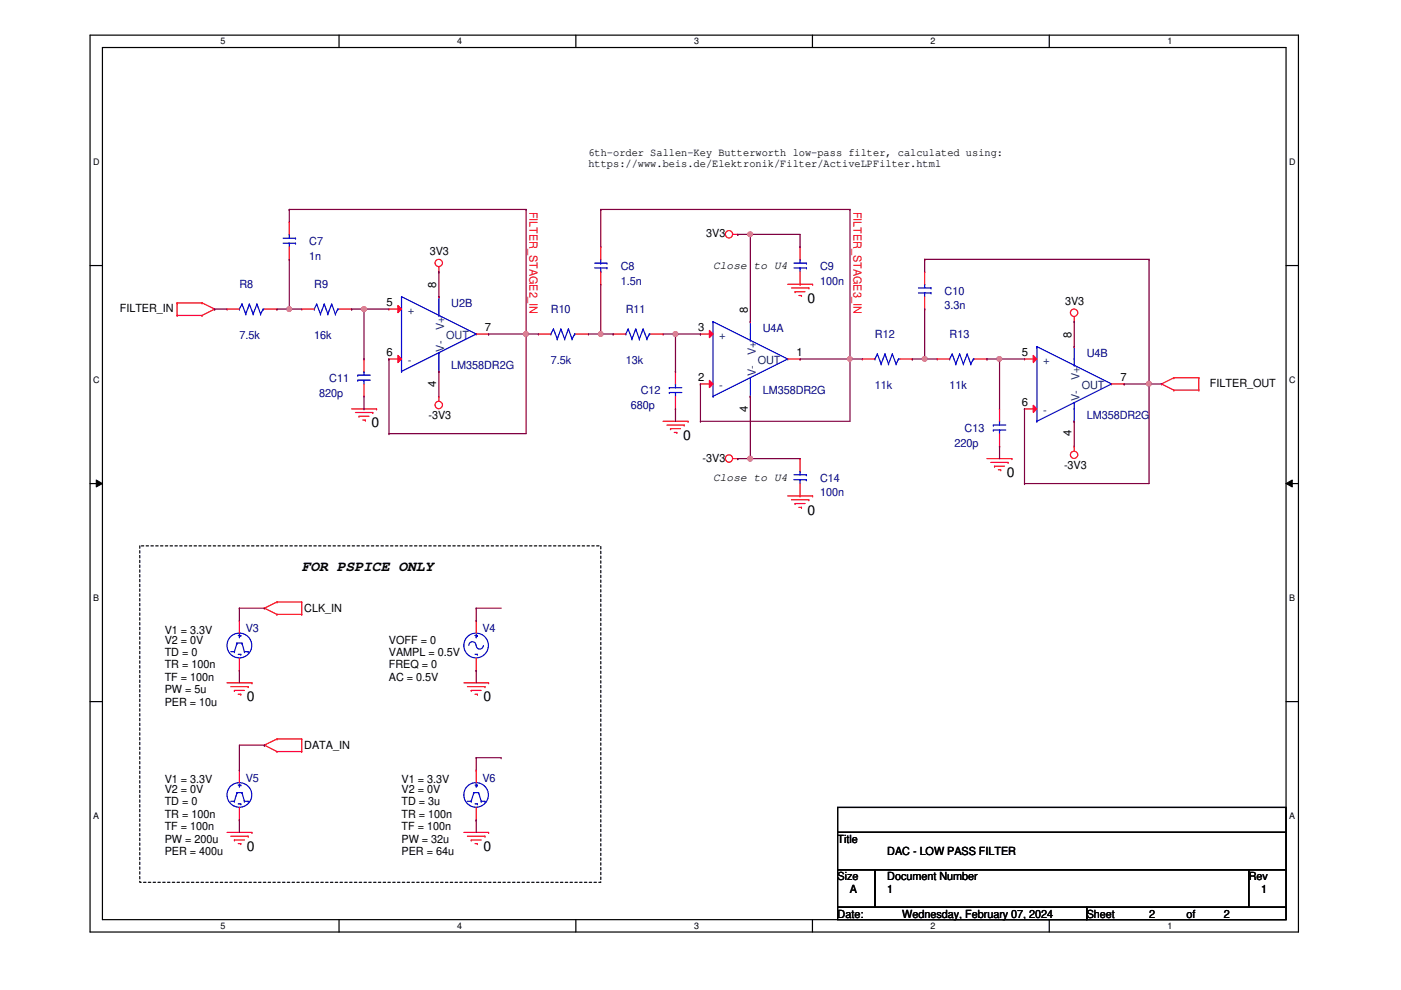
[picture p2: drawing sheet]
<svg xmlns="http://www.w3.org/2000/svg" width="297mm" height="210mm" viewBox="0 0 297 210" stroke-linecap="round" stroke-linejoin="round" font-family="sans-serif">
<path d="M19.1 7.5h256.2v190.1h-256.2zM21.7 10.1h251v184.9h-251z" fill="none" stroke="#000" stroke-width=".25"/>
<g fill="#fff">
<path d="M46.8 7.7h1v2.1h-1z"/>
<path d="M46.8 195.2h1v2.2h-1z"/>
</g>
<path d="M71.9 7.5v2.6M71.9 195v2.6" fill="none" stroke="#000" stroke-width=".25"/>
<g fill="#fff">
<path d="M96.9 7.7h1.1v2.1h-1.1z"/>
<path d="M96.9 195.2h1.1v2.2h-1.1z"/>
</g>
<path d="M122.1 7.5v2.6M122.1 195v2.6" fill="none" stroke="#000" stroke-width=".25"/>
<g fill="#fff">
<path d="M147.2 7.7h1v2.1h-1z"/>
<path d="M147.2 195.2h1v2.2h-1z"/>
</g>
<path d="M172.3 7.5v2.6M172.3 195v2.6" fill="none" stroke="#000" stroke-width=".25"/>
<g fill="#fff">
<path d="M197.3 7.7h1v2.1h-1z"/>
<path d="M197.3 195.2h1v2.2h-1z"/>
</g>
<path d="M222.5 7.5v2.6M222.5 195v2.6" fill="none" stroke="#000" stroke-width=".25"/>
<g fill="#fff">
<path d="M247.5 7.7h1v2.1h-1z"/>
<path d="M247.5 195.2h1v2.2h-1z"/>
<path d="M19.8 33.2h1.3v2.1h-1.3z"/>
<path d="M273.3 33.2h1.4v2.1h-1.4z"/>
<path d="M19.8 79.4h1.3v2.1h-1.3z"/>
<path d="M273.3 79.4h1.4v2.1h-1.4z"/>
</g>
<path d="M19.1 56.3h2.6M272.7 56.3h2.6" fill="none" stroke="#000" stroke-width=".25"/>
<g fill="#fff">
<path d="M19.8 125.6h1.2v2.2h-1.2z"/>
<path d="M273.3 125.6h1.3v2.2h-1.3z"/>
</g>
<path d="M19.1 102.5h2.6M272.7 102.5h2.6" fill="none" stroke="#000" stroke-width=".25"/>
<path d="M20.4 101.8l1.3 .7-1.3 .8zM272.7 102.5l1.3-.7v1.5z" fill="#000"/>
<path d="M20.4 101.8l1.3 .7-1.3 .8zM272.7 102.5l1.3-.7v1.5z" fill="none" stroke="#000" stroke-width=".21"/>
<g fill="#fff">
<path d="M19.8 171.9h1.2v2.1h-1.2z"/>
<path d="M273.3 171.9h1.3v2.1h-1.3z"/>
</g>
<path d="M19.1 148.8h2.6M272.7 148.8h2.6M177.6 171.2h95.1v5.3h-95.1zM177.6 176.5h95.1v7.9h-95.1zM177.6 184.4h7.9v8h-7.9zM177.6 192.4h52.8v2.6h-52.8zM185.5 184.4h79.3v8h-79.3zM230.4 192.4h42.3v2.6h-42.3zM264.8 184.4h7.9v8h-7.9z" fill="none" stroke="#000" stroke-width=".25"/>
<path d="M29.6 115.7h97.8v71.4h-97.8z" fill="none" stroke="#000" stroke-width=".25" stroke-dasharray=".5 .5"/>
<g fill="none" stroke="#f00" stroke-width=".25">
<path d="M93 57.6h.1M93 56.6v1M155.4 49.7h1M156.4 49.7h.1M37.5 66.9h.1M37.5 64.2h.1M37.5 66.9h5.3M37.5 64.2v2.7M37.5 64.2h5.3M42.8 66.9h.1M42.8 64.2h.1M42.8 64.2l2.7 1.3"/>
<path d="M45.5 65.5h.1M45.5 65.5l-2.7 1.4M48.1 65.5h.1M48.1 65.5h2.7M56 65.5h2.7M58.7 65.5h.1M77.2 76.1h.1M77.2 76.1v2.6M114.2 70.8h.1M114.2 70.8h2.6M122.1 70.8h2.7M124.8 70.8h.1"/>
<path d="M167 60.3h5.3M167.8 61h3.7M168.6 61.8h.1M168.6 61.8h2.1M169.4 62.7h.5M169.9 62.7h.1M171.5 61h.1M172.3 60.3h.1M227.8 68.2h.1M227.8 67.1v1.1M74.5 86.7h5.3M75.4 87.5h3.6"/>
<path d="M76.1 88.3h.1M76.1 88.3h2.1M76.9 89.1h.6M77.2 84h.1M77.2 81.4v2.6M77.5 89.1h.1M79 87.5h.1M79.8 86.7h.1M93 84h.1M93 84v1.1M140.6 89.3h5.3M141.4 90.1h3.7"/>
<path d="M142.2 90.9h.1M142.2 90.9h2.1M143 91.7h.5M143.5 91.7h.1M145.1 90.1h.1M145.9 89.3h.1M155.4 97.2h1M156.4 97.2h.1M209.3 97.2h5.2M210.1 98h3.6M210.9 98.8h.1M210.9 98.8h2.1"/>
<path d="M211.7 99.6h.5M212.2 99.6h.1M213.7 98h.1M214.5 97.2h.1M227.8 94.6h.1M227.8 94.6v1.1M246.3 81.4h.1M246.3 81.4l2.6 1.3M248.9 80.1h.1M248.9 82.7h.1M248.9 80.1l-2.6 1.3M248.9 80.1h5.3"/>
<path d="M248.9 82.7h5.3M254.2 80.1h.1M254.2 82.7h.1M254.2 80.1v2.6M167 105.2h5.3M167.8 106h3.7M168.6 106.8h.1M168.6 106.8h2.1M169.4 107.6h.5M169.9 107.6h.1M171.5 106h.1M172.3 105.2h.1"/>
<path d="M56 128.9h.1M56 128.9l2.7 1.4M58.7 127.6h.1M58.7 130.3h.1M58.7 127.6l-2.7 1.3M58.7 127.6h5.3M58.7 130.3h5.3M64 127.6h.1M64 130.3h.1M64 127.6v2.7M101 131.6h.1M101 131.6v2.6"/>
<path d="M101 139.5v2.7M48.1 144.8h5.3M48.9 145.6h3.7M49.7 146.4h.1M49.7 146.4h2.1M50.5 147.2h.6M51.1 147.2h.1M52.6 145.6h.1M53.4 144.8h.1M56 158h.1M56 158l2.7 1.3M58.7 156.7h.1"/>
<path d="M58.7 159.3h.1M58.7 156.7l-2.7 1.3M58.7 156.7h5.3M58.7 159.3h5.3M64 156.7h.1M64 159.3h.1M64 156.7v2.6M98.3 144.8h5.3M99.1 145.6h3.7M99.9 146.4h.1M99.9 146.4h2.1M100.7 147.2h.5"/>
<path d="M101 142.2h.1M101.2 147.2h.1M102.8 145.6h.1M103.6 144.8h.1M48.1 176.5h5.3M48.9 177.3h3.7M49.7 178.1h.1M49.7 178.1h2.1M50.5 178.9h.6M50.8 163.3h.1M50.8 173.9h.1M50.8 163.3v2.6"/>
<path d="M50.8 171.2v2.7M51.1 178.9h.1M52.6 177.3h.1M53.4 176.5h.1M98.3 176.5h5.3M99.1 177.3h3.7M99.9 178.1h.1M99.9 178.1h2.1M100.7 178.9h.5M101 163.3h.1M101 173.9h.1M101 163.3v2.6"/>
<path d="M101 171.2v2.7M101.2 178.9h.1M102.8 177.3h.1M103.6 176.5h.1"/>
<circle cx="93" cy="55.8" r=".77"/>
<circle cx="154.6" cy="49.7" r=".77"/>
<circle cx="227.7" cy="66.3" r=".78"/>
<circle cx="93" cy="85.9" r=".78"/>
<circle cx="154.6" cy="97.2" r=".77"/>
<circle cx="227.7" cy="96.4" r=".77"/>
</g>
<g fill="none" stroke="#00f" stroke-width=".25">
<path d="M50.8 65.5h.1M51.3 64.5h.1M51.3 64.5l.8 2.1M51.3 64.5l-.5 1M52.1 66.6h.1M52.9 64.5h.1M52.9 64.5l.8 2.1M52.9 64.5l-.8 2.1M53.7 66.6h.1M54.5 64.5h.1M54.5 64.5l.7 2.1M54.5 64.5l-.8 2.1"/>
<path d="M55.2 66.6h.1M55.8 65.5h.1M55.8 65.5l-.6 1.1M55.8 65.5h.2M75.9 79.5h.1M75.9 79.5h2.6M77.2 78.7h.1M77.2 78.7v.8M85.1 62.9h.1M85.1 78.7h.1M85.1 62.9l15.9 7.9M85.1 62.9v15.8"/>
<path d="M93 66.9h.1M93 74.8h.1M93 62.9h.1M93 78.7h.1M93 62.9v4M93 74.8v3.9M101 70.8h.1M101 70.8l-15.9 7.9M116.8 70.8h.1M117.3 69.8h.1M117.3 69.8l.9 2.1M117.3 69.8l-.5 1"/>
<path d="M118.2 71.9h.1M118.9 69.8h.1M118.9 69.8l.8 2.1M118.9 69.8l-.7 2.1M119.7 71.9h.1M120.5 69.8h.1M120.5 69.8l.8 2.1M120.5 69.8l-.8 2.1M121.3 71.9h.1M121.8 70.8h.1M121.8 70.8l-.5 1.1M121.8 70.8h.3"/>
<path d="M75.9 80.6h.1M75.9 80.6h2.6M77.2 80.6h.1M77.2 80.6v.8M99.4 136.9a.76 .76 0 0 1 .8-.8 .76 .76 0 0 1 .7 .8M100.7 138.7h.5M100.7 134.7h.5M101 136.9a.76 .76 0 0 0 .7 .7 .76 .76 0 0 0 .8-.7M101 135h.1M101 134.5v.5M101.2 138.7h.1M101.2 134.7h.1"/>
<path d="M48.9 169.9h.8M49.7 169.9h.1M50.2 168.1h.1M50.2 168.1l-.5 1.8M50.2 168.1h1.1M50.5 170.4h.6M50.5 166.5h.6M50.8 166.7h.1M50.8 166.2v.5M51.1 170.4h.1M51.1 166.5h.1M51.3 168.1h.1"/>
<path d="M51.3 168.1l.5 1.8M51.8 169.9h.1M51.8 169.9h.8M52.6 169.9h.1M99.1 169.9h.8M99.9 169.9h.1M100.5 168.1h.1M100.5 168.1h1M100.5 168.1l-.6 1.8M100.7 170.4h.5M100.7 166.5h.5M101 166.7h.1"/>
<path d="M101 166.2v.5M101.2 170.4h.1M101.2 166.5h.1M101.5 168.1h.1M101.5 168.1l.5 1.8M102 169.9h.1M102 169.9h.8M102.8 169.9h.1"/>
<circle cx="100.9" cy="136.9" r="2.62"/>
<circle cx="50.8" cy="168.5" r="2.62"/>
<circle cx="100.9" cy="168.5" r="2.61"/>
</g>
<path d="M84.4 64.8l.7 .7-.7 .8z" fill="#f00"/>
<path d="M82.5 65.5h.1M82.5 65.5h2.6M84.4 64.8l.7 .7-.7 .8z" fill="none" stroke="#f00" stroke-width=".25"/>
<path d="M84.4 75.4l.7 .7-.7 .8z" fill="#f00"/>
<g fill="none" stroke="#f00" stroke-width=".25">
<path d="M127.4 52.3h.1M127.4 52.3v2.7M127.4 57.6v2.7M169.6 52.3h.1M169.6 52.3v2.7M169.6 57.6v2.7M196 57.6h.1M196 57.6v2.7M64 65.5h.1M64 65.5h2.6M71.9 65.5h2.6M74.5 65.5h.1"/>
<path d="M82.5 76.1h.1M82.5 76.1h2.6M84.4 75.4l.7 .7-.7 .8zM93 62.9h.1M93 78.7h.1M101 70.8h2.6M103.6 70.8h.1M127.4 60.3h.1M169.6 60.3h.1M182.8 76.1h.1M182.8 76.1h2.7M190.8 76.1h2.6"/>
<path d="M193.4 76.1h.1M196 65.5h.1M196 62.9v2.6M211.9 94.6h.1M211.9 86.7h.1M211.9 86.7v2.6M211.9 91.9v2.7"/>
</g>
<g fill="none" stroke="#00f" stroke-width=".25">
<path d="M126.1 55.8h2.6M126.1 56.8h2.6M127.4 57.6h.1M127.4 55.8h.1M127.4 55v.8M127.4 56.8v.8M128.7 55.8h.1M128.7 56.8h.1M168.3 55.8h2.7M168.3 56.8h2.7M169.6 55h.1M169.6 56.8h.1"/>
<path d="M169.6 55v.8M169.6 56.8v.8M171 56.8h.1M171 55.8h.1M66.6 65.5h.1M67.1 64.5h.1M67.1 64.5l.8 2.1M67.1 64.5l-.5 1M67.9 66.6h.1M68.7 64.5h.1M68.7 64.5l.8 2.1M68.7 64.5l-.8 2.1"/>
<path d="M69.5 66.6h.1M70.3 64.5h.1M70.3 64.5l.8 2.1M70.3 64.5l-.8 2.1M71.1 66.6h.1M71.6 65.5h.1M71.6 65.5l-.5 1.1M71.6 65.5h.3M185.5 76.1h.1M186 75.1h.1M186 75.1l.8 2.1M186 75.1l-.5 1"/>
<path d="M186.8 77.2h.1M187.6 75.1h.1M187.6 75.1l.8 2.1M187.6 75.1l-.8 2.1M188.4 77.2h.1M189.2 75.1h.1M189.2 75.1l.8 2.1M189.2 75.1l-.8 2.1M190 77.2h.1M190.5 76.1h.1M190.5 76.1l-.5 1.1M190.5 76.1h.3"/>
<path d="M194.7 62.1h2.7M194.7 61h2.7M196 60.3h.1M196 62.1h.1M196 60.3v.7M196 62.1v.8M197.4 62.1h.1M197.4 61h.1M219.8 73.5h.1M219.8 73.5l15.9 7.9M219.8 73.5v15.8M227.8 77.4h.1"/>
<path d="M227.8 73.5h.1M227.8 73.5v3.9M210.6 91.2h.1M210.6 90.1h.1M210.6 91.2h2.6M210.6 90.1h2.6M211.9 89.3h.1M211.9 91.2h.1M211.9 89.3v.8M211.9 91.2v.7M219.8 89.3h.1M227.8 85.3h.1"/>
<path d="M227.8 89.3h.1M227.8 85.3v4M235.7 81.4h.1M235.7 81.4l-15.9 7.9"/>
</g>
<path d="M219.1 75.4l.7 .7-.7 .8z" fill="#f00"/>
<path d="M217.2 76.1h.1M217.2 76.1h2.6M219.1 75.4l.7 .7-.7 .8z" fill="none" stroke="#f00" stroke-width=".25"/>
<path d="M219.1 85.9l.7 .8-.7 .8z" fill="#f00"/>
<g fill="none" stroke="#f00" stroke-width=".25">
<path d="M61.3 55h.1M61.3 47.1h.1M61.3 47.1v2.6M61.3 52.3v2.7M143.2 78.7h.1M143.2 78.7v2.7M198.7 76.1h.1M198.7 76.1h2.6M206.6 76.1h2.7M209.3 76.1h.1M227.8 73.5h.1M143.2 86.7h.1"/>
<path d="M143.2 84v2.7M169.6 97.2h.1M169.6 97.2v2.7M217.2 86.7h.1M217.2 86.7h2.6M219.1 85.9l.7 .8-.7 .8zM227.8 89.3h.1M235.7 81.4h2.6M238.3 81.4h.1M169.6 105.2h.1M169.6 102.5v2.7M50.8 131.6h.1"/>
<path d="M50.8 131.6v2.6M50.8 139.5v2.7M50.8 142.2h.1"/>
</g>
<g fill="none" stroke="#00f" stroke-width=".25">
<path d="M60 51.6h2.7M60 50.5h2.7M61.3 49.7h.1M61.3 51.6h.1M61.3 49.7v.8M61.3 51.6v.7M62.7 51.6h.1M62.7 50.5h.1M151.2 68.2h.1M151.2 68.2l15.8 7.9M151.2 68.2v15.8M159.1 72.1h.1"/>
<path d="M159.1 68.2h.1M159.1 68.2v3.9M167 76.1h.1M167 76.1l-15.8 7.9M201.3 76.1h.1M201.9 75.1h.1M201.9 75.1l.7 2.1M201.9 75.1l-.6 1M202.6 77.2h.1M203.5 75.1h.1M203.5 75.1l.8 2.1M203.5 75.1l-.9 2.1"/>
<path d="M204.3 77.2h.1M205.1 75.1h.1M205.1 75.1l.7 2.1M205.1 75.1l-.8 2.1M205.8 77.2h.1M206.4 76.1h.1M206.4 76.1l-.6 1.1M206.4 76.1h.2M141.9 83.2h.1M141.9 82.2h.1M141.9 83.2h2.7M141.9 82.2h2.7"/>
<path d="M143.2 81.4h.1M143.2 83.2h.1M143.2 81.4v.8M143.2 83.2v.8M151.2 84h.1M159.1 80.1h.1M159.1 84h.1M159.1 80.1v3.9M169.6 99.9h.1M169.6 99.9v.8M168.3 101.7h2.7M168.3 100.7h2.7"/>
<path d="M169.6 101.7h.1M169.6 101.7v.8M171 101.7h.1M171 100.7h.1M48.9 138.2h.8M49.7 138.2h.1M50.2 136.4h.1M50.2 136.4l-.5 1.8M50.2 136.4h1.1M50.5 138.7h.6M50.5 134.7h.6M50.8 135h.1"/>
<path d="M50.8 134.5v.5M51.1 138.7h.1M51.1 134.7h.1M51.3 136.4h.1M51.3 136.4l.5 1.8M51.8 138.2h.1M51.8 138.2h.8M52.6 138.2h.1"/>
<circle cx="50.8" cy="136.9" r="2.63"/>
</g>
<path d="M150.4 70.1l.8 .7-.8 .8z" fill="#f00"/>
<path d="M148.5 70.8h.1M148.5 70.8h2.7M150.4 70.1l.8 .7-.8 .8z" fill="none" stroke="#f00" stroke-width=".25"/>
<path d="M150.4 80.6l.8 .8-.8 .8z" fill="#f00"/>
<path d="M130 70.8h.1M130 70.8h2.7M138 70.8h2.6M140.6 70.8h.1M159.1 68.2h.1M167 76.1h2.6M169.6 76.1h.1M148.5 81.4h.1M148.5 81.4h2.7M150.4 80.6l.8 .8-.8 .8zM159.1 84h.1" fill="none" stroke="#f00" stroke-width=".25"/>
<g fill="none" stroke="#00f" stroke-width=".25">
<path d="M132.7 70.8h.1M133.2 69.8h.1M133.2 69.8l.8 2.1M133.2 69.8l-.5 1M134 71.9h.1M134.8 69.8h.1M134.8 69.8l.8 2.1M134.8 69.8l-.8 2.1M135.6 71.9h.1M136.4 69.8h.1M136.4 69.8l.8 2.1M136.4 69.8l-.8 2.1"/>
<path d="M137.2 71.9h.1M137.7 70.8h.1M137.7 70.8l-.5 1.1M137.7 70.8h.3"/>
</g>
<g fill="none" stroke="#800040" stroke-width=".25">
<path d="M180.2 44.4h.1M180.2 44.4v44.9h-31.7M169.6 76.1h.1M169.6 76.1h10.6M180.2 76.1h.1M148.5 81.4h.1M148.5 89.3h.1M148.5 81.4v7.9M159.1 84h.1M159.1 84v13.2M227.8 89.3h.1M227.8 89.3v5.3"/>
<path d="M50.8 128.9h.1M50.8 128.9v2.7M50.8 128.9h5.2M101 128.9h.1M101 128.9h5.3M50.8 142.2h.1M50.8 142.2v2.6M50.8 158v5.3M101 142.2h.1M101 142.2v2.6M50.8 163.3h.1M50.8 173.9h.1"/>
<path d="M50.8 173.9v2.6"/>
</g>
<circle cx="180.2" cy="76.1" r=".49" fill="#f0f"/>
<circle cx="180.2" cy="76.1" r=".49" fill="none" stroke="#f0f" stroke-width=".25"/>
<g fill="none" stroke="#800040" stroke-width=".25">
<path d="M127.4 44.4h.1M127.4 44.4h52.8M196 55h.1M196 55v2.6M196 55h47.6M243.6 55h.1M243.6 55v26.4M180.2 76.1h.1M180.2 76.1h2.6M196 65.5h.1M196 65.5v10.6M211.9 76.1h.1"/>
<path d="M211.9 76.1v10.6"/>
</g>
<circle cx="243.6" cy="81.4" r=".51" fill="#f0f"/>
<circle cx="243.6" cy="81.4" r=".51" fill="none" stroke="#f0f" stroke-width=".25"/>
<path d="M61.3 55h.1M61.3 55v10.5M217.2 86.7h.1M217.2 86.7v15.8M238.3 81.4h.1M238.3 81.4h8M243.6 81.4h.1M243.6 81.4v21.1h-26.4M217.2 102.5h.1" fill="none" stroke="#800040" stroke-width=".25"/>
<circle cx="61.3" cy="65.5" r=".5" fill="#f0f"/>
<circle cx="61.3" cy="65.5" r=".5" fill="none" stroke="#f0f" stroke-width=".25"/>
<path d="M61.3 44.4h.1M61.3 44.4h50.2M111.5 44.4h.1M111.5 44.4v26.4" fill="none" stroke="#800040" stroke-width=".25"/>
<circle cx="111.5" cy="70.8" r=".51" fill="#f0f"/>
<circle cx="111.5" cy="70.8" r=".51" fill="none" stroke="#f0f" stroke-width=".25"/>
<g fill="none" stroke="#800040" stroke-width=".25">
<path d="M93 57.6h.1M93 57.6v5.3M74.5 65.5h.1M74.5 65.5h2.7M82.5 76.1h.1M82.5 76.1v15.8M93 78.7h.1M93 78.7v5.3M103.6 70.8h.1M103.6 70.8h10.6M111.5 70.8h.1M111.5 70.8v21.1h-29"/>
<path d="M140.6 70.8h2.6M143.2 70.8h.1M209.3 76.1h.1M209.3 76.1h2.6M82.5 91.9h.1"/>
</g>
<circle cx="143.2" cy="70.8" r=".51" fill="#f0f"/>
<circle cx="143.2" cy="70.8" r=".51" fill="none" stroke="#f0f" stroke-width=".25"/>
<path d="M193.4 76.1h.1M193.4 76.1h2.6M143.2 86.7h.1M143.2 86.7v2.6M211.9 94.6h.1M211.9 94.6v2.6" fill="none" stroke="#800040" stroke-width=".25"/>
<circle cx="196.1" cy="76.1" r=".5" fill="#f0f"/>
<circle cx="196.1" cy="76.1" r=".5" fill="none" stroke="#f0f" stroke-width=".25"/>
<path d="M196 76.1h.1M196 76.1h2.7M211.9 76.1h.1M211.9 76.1h5.3" fill="none" stroke="#800040" stroke-width=".25"/>
<circle cx="211.9" cy="76.1" r=".5" fill="#f0f"/>
<circle cx="211.9" cy="76.1" r=".5" fill="none" stroke="#f0f" stroke-width=".25"/>
<path d="M58.7 65.5h.1M58.7 65.5h5.3M61.3 65.5h.1M77.2 76.1h.1M77.2 65.5h.1M77.2 65.5v10.6M77.2 65.5h5.3M77.2 86.7h.1M77.2 84v2.7" fill="none" stroke="#800040" stroke-width=".25"/>
<circle cx="77.2" cy="65.5" r=".51" fill="#f0f"/>
<circle cx="77.2" cy="65.5" r=".51" fill="none" stroke="#f0f" stroke-width=".25"/>
<g fill="none" stroke="#800040" stroke-width=".25">
<path d="M61.3 44.4h.1M61.3 44.4v2.7M45.5 65.5h.1M45.5 65.5h2.6M227.8 68.2h.1M227.8 68.2v5.3M156.4 97.2h.1M156.4 97.2h2.7M101 131.6h.1M101 128.9v2.7M50.8 158h5.2M56 158h.1"/>
<path d="M101 173.9h.1M101 160.7h.1M101 160.7v2.6M101 173.9v2.6"/>
</g>
<circle cx="159" cy="97.2" r=".51" fill="#f0f"/>
<circle cx="159" cy="97.2" r=".51" fill="none" stroke="#f0f" stroke-width=".25"/>
<path d="M156.4 49.7h.1M156.4 49.7h2.7M159.1 49.7h.1M159.1 49.7v18.5" fill="none" stroke="#800040" stroke-width=".25"/>
<circle cx="159.1" cy="49.7" r=".5" fill="#f0f"/>
<circle cx="159.1" cy="49.7" r=".5" fill="none" stroke="#f0f" stroke-width=".25"/>
<path d="M127.4 44.4h.1M127.4 44.4v7.9M159.1 49.7h.1M159.1 49.7h10.5M124.8 70.8h2.6M127.4 70.8h.1M127.4 60.3v10.5" fill="none" stroke="#800040" stroke-width=".25"/>
<circle cx="127.3" cy="70.8" r=".5" fill="#f0f"/>
<circle cx="127.3" cy="70.8" r=".5" fill="none" stroke="#f0f" stroke-width=".25"/>
<path d="M169.6 52.3h.1M169.6 49.7v2.6M127.4 70.8h2.6M130 70.8h.1M143.2 78.7h.1M148.5 70.8h.1M148.5 70.8h-5.3v7.9M159.1 97.2h.1M159.1 97.2h10.5M101 160.7h5.3M106.3 160.7h.1" fill="none" stroke="#800040" stroke-width=".25"/>
<circle cx="180.2" cy="76.1" r=".49" fill="#f0f"/>
<circle cx="180.2" cy="76.1" r=".49" fill="none" stroke="#f0f" stroke-width=".25"/>
<circle cx="243.6" cy="81.4" r=".51" fill="#f0f"/>
<circle cx="243.6" cy="81.4" r=".51" fill="none" stroke="#f0f" stroke-width=".25"/>
<circle cx="61.3" cy="65.5" r=".5" fill="#f0f"/>
<circle cx="61.3" cy="65.5" r=".5" fill="none" stroke="#f0f" stroke-width=".25"/>
<circle cx="111.5" cy="70.8" r=".51" fill="#f0f"/>
<circle cx="111.5" cy="70.8" r=".51" fill="none" stroke="#f0f" stroke-width=".25"/>
<circle cx="143.2" cy="70.8" r=".51" fill="#f0f"/>
<circle cx="143.2" cy="70.8" r=".51" fill="none" stroke="#f0f" stroke-width=".25"/>
<circle cx="196.1" cy="76.1" r=".5" fill="#f0f"/>
<circle cx="196.1" cy="76.1" r=".5" fill="none" stroke="#f0f" stroke-width=".25"/>
<circle cx="211.9" cy="76.1" r=".5" fill="#f0f"/>
<circle cx="211.9" cy="76.1" r=".5" fill="none" stroke="#f0f" stroke-width=".25"/>
<circle cx="77.2" cy="65.5" r=".51" fill="#f0f"/>
<circle cx="77.2" cy="65.5" r=".51" fill="none" stroke="#f0f" stroke-width=".25"/>
<circle cx="159" cy="97.2" r=".51" fill="#f0f"/>
<circle cx="159" cy="97.2" r=".51" fill="none" stroke="#f0f" stroke-width=".25"/>
<circle cx="159.1" cy="49.7" r=".5" fill="#f0f"/>
<circle cx="159.1" cy="49.7" r=".5" fill="none" stroke="#f0f" stroke-width=".25"/>
<circle cx="127.3" cy="70.8" r=".5" fill="#f0f"/>
<circle cx="127.3" cy="70.8" r=".5" fill="none" stroke="#f0f" stroke-width=".25"/>
<text font-size="3.1" x="64" y="121">FOR PSPICE ONLY</text>
<g font-size="2.9">
<text x="171.2" y="64.2">0</text>
<text x="78.8" y="90.6">0</text>
<text x="144.8" y="93.2">0</text>
<text x="213.5" y="101.1">0</text>
<text x="171.2" y="109.1">0</text>
<text x="52.4" y="148.7">0</text>
<text x="102.5" y="148.7">0</text>
<text x="52.4" y="180.4">0</text>
<text x="102.5" y="180.4">0</text>
</g>
<g font-size="2.4">
<text x="124.8" y="33.1">6th-order Sallen-Key Butterworth low-pass filter, calculated using:</text>
<text x="124.8" y="35.5">https://www.beis.de/Elektronik/Filter/ActiveLPFilter.html</text>
<text x="149.7" y="50.3">3V3</text>
<text x="91.1" y="54">3V3</text>
<text x="151.2" y="57">Close to U4</text>
<text x="82" y="65">5</text>
<text x="92.5" y="61" transform="rotate(-90 92.5 61)">8</text>
<text x="225.8" y="64.6">3V3</text>
<text x="25.4" y="66.2">FILTER_IN</text>
<text x="102.8" y="70.3">7</text>
<text x="148" y="70.3">3</text>
<text x="158.5" y="66.3" transform="rotate(-90 158.5 66.3)">8</text>
<text x="227.2" y="71.6" transform="rotate(-90 227.2 71.6)">8</text>
<text x="82" y="75.6">6</text>
<text x="168.9" y="75.6">1</text>
<text x="216.7" y="75.6">5</text>
<text x="92.5" y="82" transform="rotate(-90 92.5 82)">4</text>
<text x="148" y="80.9">2</text>
<text x="237.5" y="80.9">7</text>
<text x="256.5" y="82">FILTER_OUT</text>
<text x="90.8" y="88.9">-3V3</text>
<text x="158.5" y="87.2" transform="rotate(-90 158.5 87.2)">4</text>
<text x="216.7" y="86.1">6</text>
<text x="227.2" y="92.5" transform="rotate(-90 227.2 92.5)">4</text>
<text x="149" y="97.9">-3V3</text>
<text x="151.2" y="101.9">Close to U4</text>
<text x="225.6" y="99.4">-3V3</text>
<text x="64.5" y="129.8">CLK_IN</text>
<text x="34.9" y="134.3">V1 = 3.3V</text>
<text x="34.9" y="136.4">V2 = 0V</text>
<text x="82.5" y="136.4">VOFF = 0</text>
<text x="34.9" y="139.1">TD = 0</text>
<text x="34.9" y="141.7">TR = 100n</text>
<text x="82.5" y="141.7">FREQ = 0</text>
<text x="82.5" y="139.1">VAMPL = 0.5V</text>
<text x="34.9" y="144.4">TF = 100n</text>
<text x="34.9" y="147">PW = 5u</text>
<text x="34.9" y="149.6">PER = 10u</text>
<text x="82.5" y="144.4">AC = 0.5V</text>
<text x="64.5" y="158.9">DATA_IN</text>
<text x="34.9" y="166">V1 = 3.3V</text>
<text x="85.1" y="166">V1 = 3.3V</text>
<text x="34.9" y="170.8">TD = 0</text>
<text x="34.9" y="173.4">TR = 100n</text>
<text x="34.9" y="168.1">V2 = 0V</text>
<text x="85.1" y="170.8">TD = 3u</text>
<text x="85.1" y="173.4">TR = 100n</text>
<text x="85.1" y="168.1">V2 = 0V</text>
<text x="34.9" y="176.1">TF = 100n</text>
<text x="34.9" y="178.7">PW = 200u</text>
<text x="85.1" y="176.1">TF = 100n</text>
<text x="85.1" y="178.7">PW = 32u</text>
<text x="177.6" y="178.7">Title</text>
<text x="34.9" y="181.4">PER = 400u</text>
<text x="85.1" y="181.4">PER = 64u</text>
<text x="188.1" y="181.4">DAC - LOW PASS FILTER</text>
<text x="177.6" y="186.6">Size</text>
<text x="180.2" y="189.3">A</text>
<text x="188.1" y="186.6">Document Number</text>
<text x="188.1" y="189.3">1</text>
<text x="264.8" y="186.6">Rev</text>
<text x="267.4" y="189.3">1</text>
<text x="177.6" y="194.6">Date:</text>
<text x="191.3" y="194.6">Wednesday, February 07, 2024</text>
<text x="230.4" y="194.6">Sheet</text>
<text x="243.6" y="194.6">2</text>
<text x="251.5" y="194.6">of</text>
<text x="259.5" y="194.6">2</text>
</g>
<g font-size="2.4" fill="#f00">
<text x="112.3" y="44.9" transform="rotate(90 112.3 44.9)">FILTER_STAGE2_IN</text>
<text x="180.9" y="44.9" transform="rotate(90 180.9 44.9)">FILTER_STAGE3_IN</text>
</g>
<g font-size="2.4" fill="#000080">
<text x="65.6" y="51.9">C7</text>
<text x="65.6" y="55.1">1n</text>
<text x="131.6" y="57.2">C8</text>
<text x="173.9" y="57.2">C9</text>
<text x="50.8" y="61.1">R8</text>
<text x="66.6" y="61.1">R9</text>
<text x="95.7" y="65.1">U2B</text>
<text x="131.6" y="60.4">1.5n</text>
<text x="173.9" y="60.4">100n</text>
<text x="200.3" y="62.5">C10</text>
<text x="200.3" y="65.6">3.3n</text>
<text x="50.8" y="72">7.5k</text>
<text x="66.6" y="72">16k</text>
<text x="116.8" y="66.4">R10</text>
<text x="132.7" y="66.4">R11</text>
<text x="161.7" y="70.4">U4A</text>
<text x="185.5" y="71.7">R12</text>
<text x="201.3" y="71.7">R13</text>
<text x="116.8" y="77.3">7.5k</text>
<text x="132.7" y="77.3">13k</text>
<text x="230.4" y="75.7">U4B</text>
<text x="69.8" y="80.9">C11</text>
<text x="95.7" y="78.3">LM358DR2G</text>
<text x="135.8" y="83.6">C12</text>
<text x="161.7" y="83.6">LM358DR2G</text>
<text x="185.5" y="82.5">11k</text>
<text x="201.3" y="82.5">11k</text>
<text x="67.7" y="84.1">820p</text>
<text x="133.7" y="86.8">680p</text>
<text x="230.4" y="88.9">LM358DR2G</text>
<text x="202.4" y="94.7">220p</text>
<text x="204.5" y="91.5">C13</text>
<text x="173.9" y="102.1">C14</text>
<text x="173.9" y="105.2">100n</text>
<text x="52.1" y="134.1">V3</text>
<text x="102.3" y="134.1">V4</text>
<text x="52.1" y="165.7">V5</text>
<text x="102.3" y="165.7">V6</text>
</g>
<g font-size="2.4" fill="#004080">
<text x="86.4" y="66.6">+</text>
<text x="94.2" y="70" transform="rotate(-90 94.2 70)">V+</text>
<text x="94.6" y="72">OUT</text>
<text x="152.5" y="71.9">+</text>
<text x="86.4" y="77.2">-</text>
<text x="94.2" y="74.5" transform="rotate(-90 94.2 74.5)">V-</text>
<text x="160.2" y="75.3" transform="rotate(-90 160.2 75.3)">V+</text>
<text x="160.7" y="77.3">OUT</text>
<text x="221.1" y="77.2">+</text>
<text x="152.5" y="82.5">-</text>
<text x="160.2" y="79.8" transform="rotate(-90 160.2 79.8)">V-</text>
<text x="228.9" y="80.6" transform="rotate(-90 228.9 80.6)">V+</text>
<text x="229.4" y="82.5">OUT</text>
<text x="221.1" y="87.8">-</text>
<text x="228.9" y="85.1" transform="rotate(-90 228.9 85.1)">V-</text>
</g>
<g font-size="1.9">
<text x="46.8" y="9.4">5</text>
<text x="96.9" y="9.4">4</text>
<text x="147.2" y="9.4">3</text>
<text x="197.3" y="9.4">2</text>
<text x="247.5" y="9.4">1</text>
<text x="19.8" y="34.9">D</text>
<text x="273.3" y="34.9">D</text>
<text x="19.8" y="81.1">C</text>
<text x="273.3" y="81.1">C</text>
<text x="19.8" y="127.3">B</text>
<text x="273.3" y="127.3">B</text>
<text x="19.8" y="173.6">A</text>
<text x="273.3" y="173.6">A</text>
<text x="46.8" y="196.9">5</text>
<text x="96.9" y="196.9">4</text>
<text x="147.2" y="196.9">3</text>
<text x="197.3" y="196.9">2</text>
<text x="247.5" y="196.9">1</text>
</g>
</svg>
